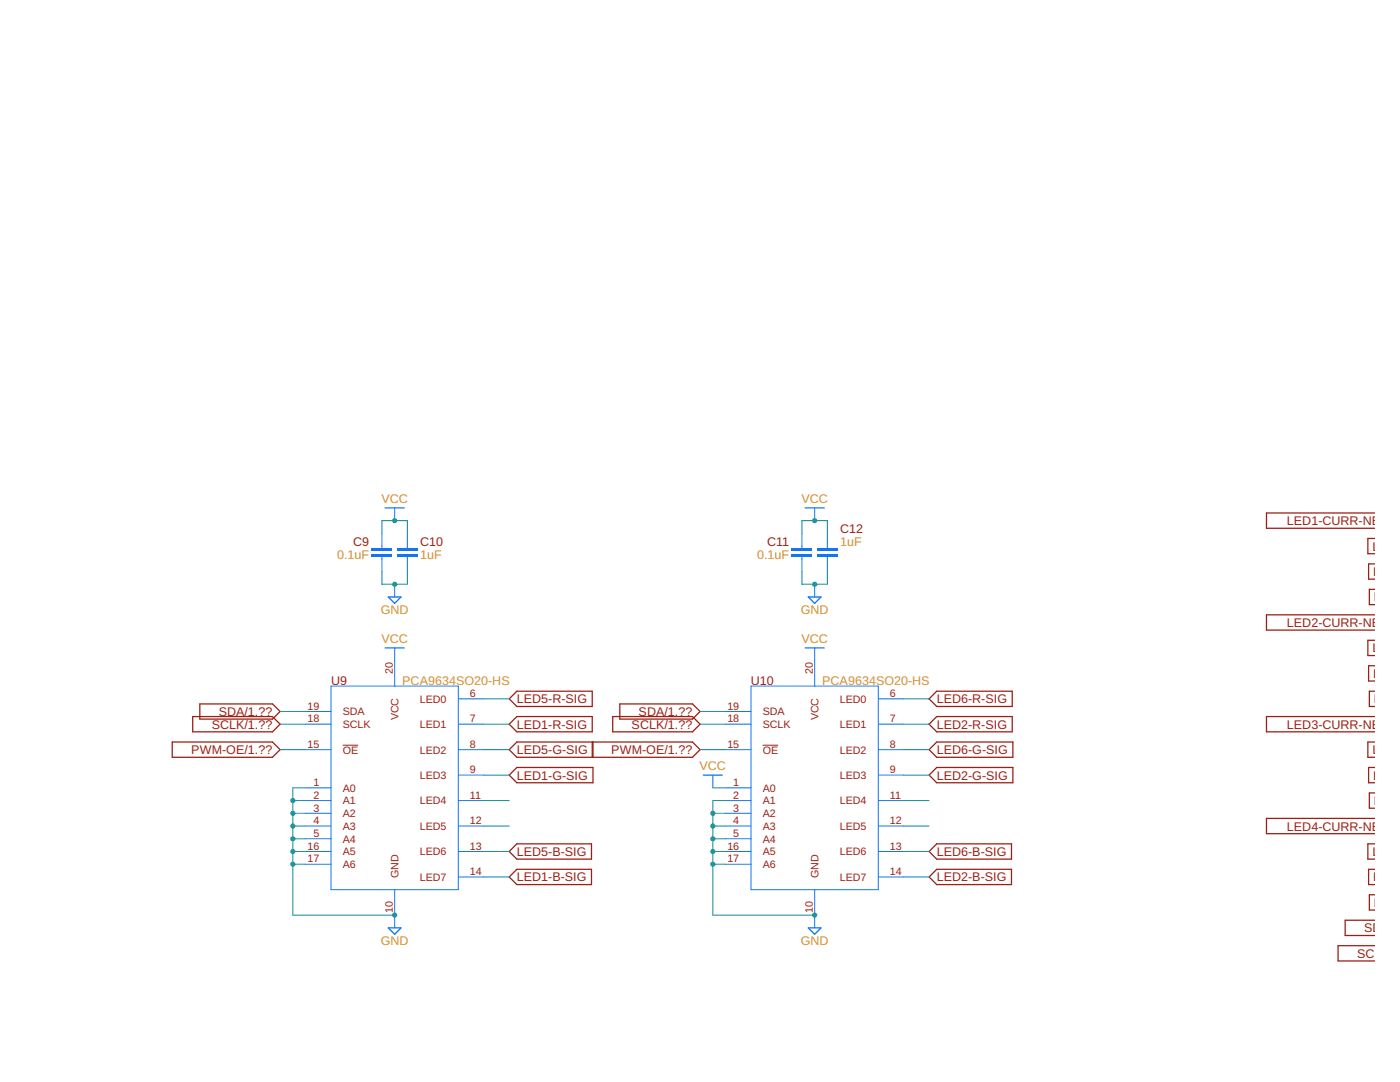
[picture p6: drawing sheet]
<svg xmlns="http://www.w3.org/2000/svg" width="279mm" height="216mm" viewBox="0 0 279 216" stroke-linecap="round" stroke-linejoin="round" font-family="sans-serif">
<path d="M68.4 148.7h3.1M152.2 148.7h3.1" fill="none" stroke="#9c1f14" stroke-width=".2"/>
<g fill="none" stroke="#9c1f14" stroke-width=".25">
<path d="M274.5 107.4h-1.5v3.1h1.5M274.5 112.5h-1.4v3.1h1.4M274.5 117.6h-1.2v3h1.2M274.5 102.4h-21.7v3h21.7M101.6 139.4l1.5-1.5h15.1v3.1h-15.1zM186.9 137.9h15.1v3.1h-15.1l-1.5-1.6zM274.5 137.9h-1.2v3.1h1.2M274.5 127.8h-1.5v3h1.5M274.5 132.8h-1.4v3.1h1.4M274.5 122.7h-21.7v3h21.7M34.4 148.1h20l1.5 1.5-1.5 1.5h-20zM38.5 143h15.9l1.5 1.5-1.5 1.5h-15.9z"/>
<path d="M39.9 140.5h14.5l1.5 1.5-1.5 1.5h-14.5zM101.6 144.5l1.5-1.5h15.1v3h-15.1zM101.6 154.7l1.5-1.6h15.2v3.1h-15.2zM101.6 149.6l1.5-1.5h35.1l1.5 1.5-1.5 1.5h-35.1zM118.2 148.1v3M118.3 148.1v3M122.3 143h15.9l1.5 1.5-1.5 1.5h-15.9zM123.7 140.5h14.5l1.5 1.5-1.5 1.5h-14.5zM185.4 144.5l1.5-1.5h15.1v3h-15.1zM186.9 153.1h15.2v3.1h-15.2l-1.5-1.5zM186.9 148.1h15.2v3h-15.2l-1.5-1.5zM274.5 143h-21.7v3h21.7"/>
<path d="M274.5 153.1h-1.4v3.1h1.4M274.5 148.1h-1.5v3h1.5M274.5 158.2h-1.2v3.1h1.2M101.6 175l1.5-1.5h14.9v3h-14.9zM101.6 169.9l1.5-1.5h14.9v3h-14.9zM186.9 173.5h15v3h-15l-1.5-1.5zM186.9 168.4h15v3h-15l-1.5-1.5zM274.5 173.5h-1.4v3h1.4M274.5 168.4h-1.5v3h1.5M274.5 178.5h-1.2v3.1h1.2M274.5 163.3h-21.7v3h21.7M274.5 188.7h-7.5v3h7.5"/>
<path d="M274.5 183.6h-6v3.1h6"/>
</g>
<g fill="#1375f4">
<path d="M74.2 110.5h4.1v.5h-4.1z" fill-rule="evenodd"/>
<path d="M74.2 109.5h4.1v.5h-4.1z" fill-rule="evenodd"/>
</g>
<g fill="#1375f4">
<path d="M74.2 110.5h4.1v.5h-4.1zM74.2 110.5v.5h4.1v-.5z"/>
<path d="M74.2 109.5h4.1v.5h-4.1zM74.2 109.5v.5h4.1v-.5z"/>
</g>
<path d="M76.2 106.4v3.1M76.2 111v3" fill="none" stroke="#1375f4" stroke-width=".2"/>
<g fill="#1375f4">
<path d="M79.3 110.5h4v.5h-4z" fill-rule="evenodd"/>
<path d="M79.3 109.5h4v.5h-4z" fill-rule="evenodd"/>
</g>
<g fill="#1375f4">
<path d="M79.3 110.5h4v.5h-4zM79.3 110.5v.5h4v-.5z"/>
<path d="M79.3 109.5h4v.5h-4zM79.3 109.5v.5h4v-.5z"/>
</g>
<path d="M81.3 106.4v3.1M81.3 111v3" fill="none" stroke="#1375f4" stroke-width=".2"/>
<g fill="#1375f4">
<path d="M158 110.5h4.1v.5h-4.1z" fill-rule="evenodd"/>
<path d="M158 109.5h4.1v.5h-4.1z" fill-rule="evenodd"/>
</g>
<g fill="#1375f4">
<path d="M158 110.5h4.1v.5h-4.1zM158 110.5v.5h4.1v-.5z"/>
<path d="M158 109.5h4.1v.5h-4.1zM158 109.5v.5h4.1v-.5z"/>
</g>
<path d="M78.8 116.6v2.5M160 106.4v3.1M160 111v3M162.6 116.6v2.5" fill="none" stroke="#1375f4" stroke-width=".2"/>
<path d="M77.5 119.1h2.5l-1.2 1.3zM161.3 119.1h2.6l-1.3 1.3z" fill="none" stroke="#1375f4" stroke-width=".25"/>
<g fill="#1375f4">
<path d="M163.1 110.5h4.1v.5h-4.1z" fill-rule="evenodd"/>
<path d="M163.1 109.5h4.1v.5h-4.1z" fill-rule="evenodd"/>
</g>
<g fill="#1375f4">
<path d="M163.1 110.5h4.1v.5h-4.1zM163.1 110.5v.5h4.1v-.5z"/>
<path d="M163.1 109.5h4.1v.5h-4.1zM163.1 109.5v.5h4.1v-.5z"/>
</g>
<g fill="none" stroke="#1375f4" stroke-width=".2">
<path d="M78.8 101.3v2.6M162.6 101.3v2.6M165.1 106.4v3.1M165.1 111v3M66.1 136.9h25.4v40.6h-25.4zM78.8 129.3v7.6M91.5 139.4h5M149.9 136.9h25.4v40.6h-25.4zM162.6 129.3v7.6M175.3 139.4h5M61 157.2h5.1M61 159.7h5.1"/>
<path d="M61 142h5.1M61 144.5h5.1M61 149.6h5.1M91.5 159.7h5M91.5 144.5h5M91.5 149.6h5M91.5 154.7h5M142.3 154.7v2.5M144.8 157.2h5.1M144.8 159.7h5.1M144.8 142h5.1M144.8 144.5h5.1"/>
<path d="M144.8 149.6h5.1M175.3 159.7h5M175.3 144.5h5M175.3 149.6h5M175.3 154.7h5M61 162.3h5.1M61 164.8h5.1M61 167.4h5.1M61 169.9h5.1M61 172.4h5.1M78.8 177.5v7.6M91.5 164.8h5"/>
<path d="M91.5 169.9h5M91.5 175h5M144.8 162.3h5.1M144.8 164.8h5.1M144.8 167.4h5.1M144.8 169.9h5.1M144.8 172.4h5.1M162.6 177.5v7.6M175.3 164.8h5M175.3 169.9h5M175.3 175h5"/>
</g>
<path d="M76.9 101.3h3.8M160.7 101.3h3.8M76.9 129.3h3.8M160.7 129.3h3.8M140.4 154.7h3.8M77.5 185.1h2.5l-1.2 1.3zM161.3 185.1h2.6l-1.3 1.3z" fill="none" stroke="#1375f4" stroke-width=".25"/>
<path d="M160 114v2.6h5.1v-2.6" fill="none" stroke="#158f93" stroke-width=".2"/>
<circle cx="162.6" cy="116.6" r=".51" fill="#158f93"/>
<path d="M162.1 116.6a.51 .51 0 0 1 1 0 .51 .51 0 0 1-1 0zM162.1 116.6a.51 .51 0 0 0 1 0 .51 .51 0 0 0-1 0z" fill="#158f93"/>
<path d="M76.2 114v2.6h5.1v-2.6" fill="none" stroke="#158f93" stroke-width=".2"/>
<circle cx="78.8" cy="116.6" r=".51" fill="#158f93"/>
<path d="M78.3 116.6a.51 .51 0 0 1 1 0 .51 .51 0 0 1-1 0zM78.3 116.6a.51 .51 0 0 0 1 0 .51 .51 0 0 0-1 0z" fill="#158f93"/>
<path d="M61 157.2h-2.6v25.4h20.4" fill="none" stroke="#158f93" stroke-width=".2"/>
<circle cx="78.8" cy="182.6" r=".51" fill="#158f93"/>
<path d="M78.3 182.6a.51 .51 0 0 1 1 0 .51 .51 0 0 1-1 0zM78.3 182.6a.51 .51 0 0 0 1 0 .51 .51 0 0 0-1 0z" fill="#158f93"/>
<path d="M58.4 172.4h2.6" fill="none" stroke="#158f93" stroke-width=".2"/>
<circle cx="58.4" cy="172.4" r=".51" fill="#158f93"/>
<path d="M57.9 172.4a.55 .55 0 0 1 1.1 0 .55 .55 0 0 1-1.1 0zM57.9 172.4a.51 .51 0 0 0 1 0 .51 .51 0 0 0-1 0z" fill="#158f93"/>
<path d="M58.4 169.9h2.6" fill="none" stroke="#158f93" stroke-width=".2"/>
<circle cx="58.4" cy="169.9" r=".51" fill="#158f93"/>
<path d="M57.9 169.9a.55 .55 0 0 1 1.1 0 .55 .55 0 0 1-1.1 0zM57.9 169.9a.51 .51 0 0 0 1 0 .51 .51 0 0 0-1 0z" fill="#158f93"/>
<path d="M58.4 167.4h2.6" fill="none" stroke="#158f93" stroke-width=".2"/>
<circle cx="58.4" cy="167.4" r=".51" fill="#158f93"/>
<path d="M57.9 167.4a.55 .55 0 0 1 1.1 0 .55 .55 0 0 1-1.1 0zM57.9 167.4a.51 .51 0 0 0 1 0 .51 .51 0 0 0-1 0z" fill="#158f93"/>
<path d="M58.4 164.8h2.6" fill="none" stroke="#158f93" stroke-width=".2"/>
<circle cx="58.4" cy="164.8" r=".51" fill="#158f93"/>
<path d="M57.9 164.8a.55 .55 0 0 1 1.1 0 .55 .55 0 0 1-1.1 0zM57.9 164.8a.51 .51 0 0 0 1 0 .51 .51 0 0 0-1 0z" fill="#158f93"/>
<path d="M58.4 162.3h2.6" fill="none" stroke="#158f93" stroke-width=".2"/>
<circle cx="58.4" cy="162.3" r=".51" fill="#158f93"/>
<path d="M57.9 162.3a.55 .55 0 0 1 1.1 0 .55 .55 0 0 1-1.1 0zM57.9 162.3a.51 .51 0 0 0 1 0 .51 .51 0 0 0-1 0z" fill="#158f93"/>
<path d="M58.4 159.7h2.6" fill="none" stroke="#158f93" stroke-width=".2"/>
<circle cx="58.4" cy="159.7" r=".51" fill="#158f93"/>
<path d="M57.9 159.7a.55 .55 0 0 1 1.1 0 .55 .55 0 0 1-1.1 0zM57.9 159.7a.51 .51 0 0 0 1 0 .51 .51 0 0 0-1 0z" fill="#158f93"/>
<path d="M144.8 159.7h-2.5v22.9h20.3M142.3 162.3h2.5M142.3 164.8h2.5M142.3 167.4h2.5M142.3 169.9h2.5M142.3 172.4h2.5" fill="none" stroke="#158f93" stroke-width=".2"/>
<g fill="#158f93">
<circle cx="162.6" cy="182.6" r=".51"/>
<circle cx="142.3" cy="162.3" r=".51"/>
<circle cx="142.3" cy="164.8" r=".51"/>
<circle cx="142.3" cy="167.4" r=".51"/>
<circle cx="142.3" cy="169.9" r=".51"/>
<circle cx="142.3" cy="172.4" r=".51"/>
</g>
<g fill="#158f93">
<path d="M162.1 182.6a.51 .51 0 0 1 1 0 .51 .51 0 0 1-1 0zM162.1 182.6a.51 .51 0 0 0 1 0 .51 .51 0 0 0-1 0z"/>
<path d="M141.8 162.3a.51 .51 0 0 1 1 0 .51 .51 0 0 1-1 0zM141.8 162.3a.51 .51 0 0 0 1 0 .51 .51 0 0 0-1 0z"/>
<path d="M141.8 164.8a.51 .51 0 0 1 1 0 .51 .51 0 0 1-1 0zM141.8 164.8a.51 .51 0 0 0 1 0 .51 .51 0 0 0-1 0z"/>
<path d="M141.8 167.4a.51 .51 0 0 1 1 0 .51 .51 0 0 1-1 0zM141.8 167.4a.51 .51 0 0 0 1 0 .51 .51 0 0 0-1 0z"/>
<path d="M141.8 169.9a.51 .51 0 0 1 1 0 .51 .51 0 0 1-1 0zM141.8 169.9a.51 .51 0 0 0 1 0 .51 .51 0 0 0-1 0z"/>
<path d="M141.8 172.4a.51 .51 0 0 1 1 0 .51 .51 0 0 1-1 0zM141.8 172.4a.51 .51 0 0 0 1 0 .51 .51 0 0 0-1 0z"/>
</g>
<g fill="none" stroke="#158f93" stroke-width=".2">
<path d="M160 106.4v-2.5h5.1v2.5M96.5 139.4h5.1M180.3 139.4h5.1M55.9 144.5h5.1M55.9 142h5.1M96.5 144.5h5.1M96.5 154.7h5.1M96.5 149.6h5.1M139.7 144.5h5.1M139.7 142h5.1M180.3 144.5h5.1M180.3 154.7h5.1"/>
<path d="M180.3 149.6h5.1M96.5 175h5.1M96.5 169.9h5.1M180.3 175h5.1M180.3 169.9h5.1"/>
</g>
<circle cx="162.6" cy="103.9" r=".51" fill="#158f93"/>
<path d="M162.1 103.9a.51 .51 0 0 1 1 0 .51 .51 0 0 1-1 0zM162.1 103.9a.51 .51 0 0 0 1 0 .51 .51 0 0 0-1 0z" fill="#158f93"/>
<path d="M76.2 106.4v-2.5h5.1v2.5" fill="none" stroke="#158f93" stroke-width=".2"/>
<circle cx="78.8" cy="103.9" r=".51" fill="#158f93"/>
<path d="M78.3 103.9a.51 .51 0 0 1 1 0 .51 .51 0 0 1-1 0zM78.3 103.9a.51 .51 0 0 0 1 0 .51 .51 0 0 0-1 0z" fill="#158f93"/>
<path d="M55.9 149.6h5.1M96.5 159.7h5.1M139.7 149.6h5.1M142.3 157.2h2.5M180.3 159.7h5.1M96.5 164.8h5.1M180.3 164.8h5.1" fill="none" stroke="#158f93" stroke-width=".2"/>
<g font-size="2.5" fill="#d59028">
<text x="76.1" y="100.3">VCC</text>
<text x="159.9" y="100.3">VCC</text>
<text x="67.3" y="111.5">0.1uF</text>
<text x="83.8" y="111.5">1uF</text>
<text x="151.1" y="111.5">0.1uF</text>
<text x="167.7" y="109">1uF</text>
<text x="76" y="122.5">GND</text>
<text x="159.8" y="122.5">GND</text>
<text x="76.1" y="128.3">VCC</text>
<text x="159.9" y="128.3">VCC</text>
<text x="80.3" y="136.6">PCA9634SO20-HS</text>
<text x="164.1" y="136.6">PCA9634SO20-HS</text>
<text x="139.6" y="153.7">VCC</text>
<text x="76" y="188.6">GND</text>
<text x="159.8" y="188.6">GND</text>
</g>
<g font-size="2.5" fill="#9c1f14">
<text x="167.7" y="106.4">C12</text>
<text x="256.8" y="104.8">LED1-CURR-NEG/5.?</text>
<text x="70.5" y="109">C9</text>
<text x="83.8" y="109">C10</text>
<text x="153.1" y="109">C11</text>
<text x="273.9" y="109.9">LED1-</text>
<text x="274.1" y="114.9">LED1-</text>
<text x="256.8" y="125.1">LED2-CURR-NEG/5.?</text>
<text x="274.2" y="120">LED1</text>
<text x="273.9" y="130.2">LED2-</text>
<text x="66.1" y="136.6">U9</text>
<text x="149.9" y="136.6">U10</text>
<text x="274.1" y="135.2">LED2-</text>
<text x="43.6" y="142.9">SDA/1.??</text>
<text x="103.1" y="140.3">LED5-R-SIG</text>
<text x="127.5" y="142.9">SDA/1.??</text>
<text x="187" y="140.3">LED6-R-SIG</text>
<text x="274.2" y="140.3">LED2</text>
<text x="42.2" y="145.4">SCLK/1.??</text>
<text x="103.1" y="145.4">LED1-R-SIG</text>
<text x="126.1" y="145.4">SCLK/1.??</text>
<text x="187" y="145.4">LED2-R-SIG</text>
<text x="256.8" y="145.4">LED3-CURR-NEG/5.?</text>
<text x="38.2" y="150.5">PWM-OE/1.??</text>
<text x="103.1" y="155.6">LED1-G-SIG</text>
<text x="103.1" y="150.5">LED5-G-SIG</text>
<text x="122" y="150.5">PWM-OE/1.??</text>
<text x="187" y="155.6">LED2-G-SIG</text>
<text x="187" y="150.5">LED6-G-SIG</text>
<text x="273.9" y="150.5">LED3-</text>
<text x="274.1" y="155.6">LED3-</text>
<text x="274.2" y="160.6">LED3</text>
<text x="256.8" y="165.7">LED4-CURR-NEG/5.?</text>
<text x="103.1" y="170.8">LED5-B-SIG</text>
<text x="187" y="170.8">LED6-B-SIG</text>
<text x="273.9" y="170.8">LED4-</text>
<text x="103.1" y="175.9">LED1-B-SIG</text>
<text x="187" y="175.9">LED2-B-SIG</text>
<text x="274.1" y="175.9">LED4-</text>
<text x="274.2" y="181">LED4</text>
<text x="270.8" y="191.1">SCLK/1.?</text>
<text x="272.2" y="186">SDA/1.?</text>
</g>
<g font-size="2.1" fill="#9c1f14">
<text x="78.4" y="134.6" transform="rotate(-90 78.4 134.6)">20</text>
<text x="162.2" y="134.6" transform="rotate(-90 162.2 134.6)">20</text>
<text x="61.4" y="141.6">19</text>
<text x="68.4" y="142.7">SDA</text>
<text x="79.5" y="143.7" transform="rotate(-90 79.5 143.7)">VCC</text>
<text x="83.8" y="140.2">LED0</text>
<text x="93.8" y="139.1">6</text>
<text x="145.2" y="141.6">19</text>
<text x="152.2" y="142.7">SDA</text>
<text x="163.3" y="143.7" transform="rotate(-90 163.3 143.7)">VCC</text>
<text x="167.6" y="140.2">LED0</text>
<text x="177.6" y="139.1">6</text>
<text x="61.4" y="144.2">18</text>
<text x="61.4" y="149.2">15</text>
<text x="68.4" y="145.3">SCLK</text>
<text x="83.8" y="145.3">LED1</text>
<text x="93.8" y="144.2">7</text>
<text x="93.8" y="149.2">8</text>
<text x="145.2" y="144.2">18</text>
<text x="145.2" y="149.2">15</text>
<text x="152.2" y="145.3">SCLK</text>
<text x="167.6" y="145.3">LED1</text>
<text x="177.6" y="144.2">7</text>
<text x="177.6" y="149.2">8</text>
<text x="68.4" y="150.4">OE</text>
<text x="83.8" y="150.4">LED2</text>
<text x="83.8" y="155.4">LED3</text>
<text x="93.8" y="154.3">9</text>
<text x="152.2" y="150.4">OE</text>
<text x="167.6" y="150.4">LED2</text>
<text x="167.6" y="155.4">LED3</text>
<text x="177.6" y="154.3">9</text>
<text x="62.5" y="156.9">1</text>
<text x="62.5" y="159.4">2</text>
<text x="62.5" y="161.9">3</text>
<text x="68.4" y="158">A0</text>
<text x="68.4" y="160.5">A1</text>
<text x="83.8" y="160.5">LED4</text>
<text x="93.8" y="159.4">11</text>
<text x="146.4" y="156.9">1</text>
<text x="146.4" y="159.4">2</text>
<text x="146.4" y="161.9">3</text>
<text x="152.2" y="158">A0</text>
<text x="152.2" y="160.5">A1</text>
<text x="167.6" y="160.5">LED4</text>
<text x="177.6" y="159.4">11</text>
<text x="62.5" y="164.5">4</text>
<text x="62.5" y="167">5</text>
<text x="68.4" y="163.1">A2</text>
<text x="68.4" y="165.6">A3</text>
<text x="83.8" y="165.6">LED5</text>
<text x="93.8" y="164.5">12</text>
<text x="146.4" y="164.5">4</text>
<text x="146.4" y="167">5</text>
<text x="152.2" y="163.1">A2</text>
<text x="152.2" y="165.6">A3</text>
<text x="167.6" y="165.6">LED5</text>
<text x="177.6" y="164.5">12</text>
<text x="61.4" y="169.6">16</text>
<text x="61.4" y="172.1">17</text>
<text x="68.4" y="168.1">A4</text>
<text x="68.4" y="170.7">A5</text>
<text x="68.4" y="173.2">A6</text>
<text x="83.8" y="170.7">LED6</text>
<text x="93.8" y="169.6">13</text>
<text x="145.2" y="169.6">16</text>
<text x="145.2" y="172.1">17</text>
<text x="152.2" y="168.1">A4</text>
<text x="152.2" y="170.7">A5</text>
<text x="152.2" y="173.2">A6</text>
<text x="167.6" y="170.7">LED6</text>
<text x="177.6" y="169.6">13</text>
<text x="79.5" y="175.2" transform="rotate(-90 79.5 175.2)">GND</text>
<text x="83.8" y="175.8">LED7</text>
<text x="93.8" y="174.6">14</text>
<text x="163.3" y="175.2" transform="rotate(-90 163.3 175.2)">GND</text>
<text x="167.6" y="175.8">LED7</text>
<text x="177.6" y="174.6">14</text>
<text x="78.4" y="182.2" transform="rotate(-90 78.4 182.2)">10</text>
<text x="162.2" y="182.2" transform="rotate(-90 162.2 182.2)">10</text>
</g>
</svg>
